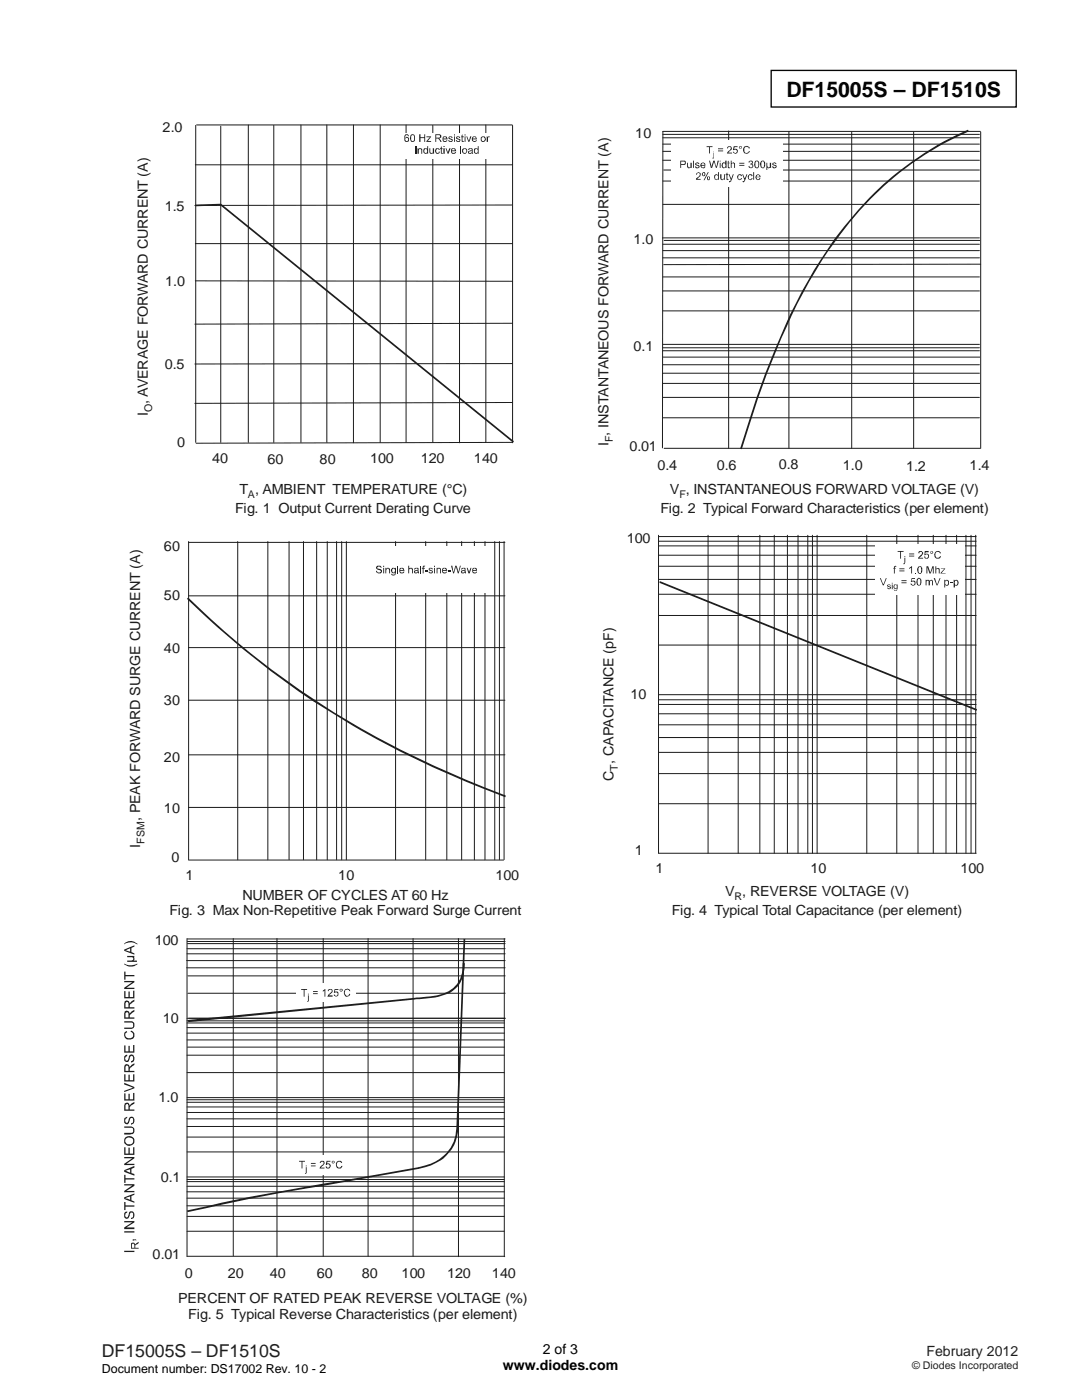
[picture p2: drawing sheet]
<svg xmlns="http://www.w3.org/2000/svg" width="216mm" height="279mm" viewBox="0 0 216 279" stroke-linecap="round" stroke-linejoin="round" font-family="sans-serif">
<path d="M153.9 14.1h48.9v7.3h-48.9z" fill="none" stroke="#000" stroke-width=".26"/>
<g fill="none" stroke="#1f1a17" stroke-width=".2">
<path d="M39 32.9h63.3M39.1 25v63.3M39.2 24.9h63M44 25.2v63.1M49.6 24.9v63.4M54.6 25v63.3M60 24.9v63.4M65.2 24.9v63.4M70.5 24.9v63.5M75.9 24.9v63.4M81 24.9v63.4M86.4 25v63.3"/>
<path d="M91.7 24.9v63.5M96.9 24.9v63.4M102.3 25v63.4M39 48.6h63.3M39 56l63.3 .1M102.1 40.9l-63.2 .1M102.3 72.6h-63.4M102.3 64.5l-63.4 .2M102.3 88.3l-63.2 .2M102.3 80.3l-63.4 .2"/>
</g>
<path d="M39.1 41l4.9-.2 58.4 47.3" fill="none" stroke="#1f1a17" stroke-width=".34"/>
<path d="M79.6 26.5h19.2v5.1h-19.2z" fill="#fff"/>
<g fill="#1f1a17">
<path d="M80.8 27l.1-.2h.5l.2 .3-.2 .1-.1-.2h-.3l-.1 .2v.4l.2-.3 .4 .2v.7l-.6 .1-.1-.1zM80.9 27.9a.32 .32 0 0 0 .6 0 .32 .32 0 0 0-.6 0z" fill-rule="evenodd"/>
<path d="M82 27a.5 .5 0 0 1 .8 .2v.8l-.3 .3a.64 .64 0 0 1-.7-.3 .64 .64 0 0 1 .1-.7zM82.1 27.1l-.1 .8 .2 .3h.3l.1-.3v-.7l-.1-.2z" fill-rule="evenodd"/>
<path d="M83.7 26.8h.2v.6h.8v-.6h.1v1.5h-.1v-.7h-.8v.7h-.2z" fill-rule="evenodd"/>
<path d="M85.1 27.2h.9l-.7 1h.7v.1h-.9l.7-.9h-.7z" fill-rule="evenodd"/>
<path d="M86.9 26.8h.9l.3 .3v.3l-.5 .2 .5 .7h-.2l-.4-.7h-.5v.7h-.1zM87 27v.5l.8-.1v-.3z" fill-rule="evenodd"/>
<path d="M88.4 27.3h.8l.1 .5h-.8l.1 .4 .6-.2-.1 .2a.49 .49 0 0 1-.7-.1zM88.6 27.4l-.1 .2h.6l-.3-.3z" fill-rule="evenodd"/>
<path d="M89.7 27.2h.4l.2 .3-.2 .1-.2-.3-.2 .1 .1 .2a.39 .39 0 0 1 .5 .2 .39 .39 0 0 1-.1 .5h-.5l-.3-.3h.3v.2l.5-.2-.7-.4z" fill-rule="evenodd"/>
<path d="M90.6 26.8h.2v.3h-.2zM90.6 27.2h.2v1.1h-.2z" fill-rule="evenodd"/>
<path d="M91.2 27.2h.4l.3 .3-.3 .1-.2-.3-.2 .2 .2 .1a.39 .39 0 0 1 .4 .2 .39 .39 0 0 1-.1 .5h-.4l-.4-.3h.3l.1 .2 .4-.2-.7-.4z" fill-rule="evenodd"/>
<path d="M92.1 27l.2-.2v.4h.2v.2h-.2v.7l.2 .1v.1l-.4-.1z" fill-rule="evenodd"/>
<path d="M92.7 26.8h.2v.3h-.2zM92.7 27.2h.2v1.1h-.2z" fill-rule="evenodd"/>
<path d="M93 27.2h.2l.4 .9 .2-.9h.3l-.5 1.1h-.1z" fill-rule="evenodd"/>
<path d="M94.3 27.3l.5-.1 .4 .5-.9 .1 .1 .3 .4 .1 .4-.2a.54 .54 0 0 1-.5 .3 .54 .54 0 0 1-.6-.3v-.4zM94.4 27.4l-.1 .2h.7l-.3-.3z" fill-rule="evenodd"/>
<path d="M96.1 27.3a.56 .56 0 0 1 .8 .3 .56 .56 0 0 1-.4 .7h-.3l-.3-.3v-.5zM96.3 27.4a.42 .42 0 0 0-.2 .5 .42 .42 0 0 0 .4 .3l.3-.5-.4-.4z" fill-rule="evenodd"/>
<path d="M97.1 27.2h.2v.2l.4-.2v.2l-.3 .1v.8h-.3z" fill-rule="evenodd"/>
<path d="M83.3 29.6h.2v.2l.2-.2h.4l.1 .2v.9h-.1l-.1-.9h-.3l-.1 .9h-.3z" fill-rule="evenodd"/>
<path d="M84.6 29.7h.7v-.5h.1v1.5h-.1v-.2a.51 .51 0 0 1-.7 0 .51 .51 0 0 1-.1-.7zM84.9 29.7l-.2 .2v.5l.4 .1 .2-.3-.1-.4z" fill-rule="evenodd"/>
<path d="M85.7 29.6h.2v.9l.5-.1v-.8h.2v1.1h-.2v-.2l-.1 .2-.5-.1z" fill-rule="evenodd"/>
<path d="M87 29.6h.5l.2 .2v.1h-.2l-.2-.2-.3 .2v.5l.2 .1h.3v-.2h.3l-.2 .3-.3 .1a.63 .63 0 0 1-.5-.5 .63 .63 0 0 1 .2-.6z" fill-rule="evenodd"/>
<path d="M88.1 29.2v.4h.2v.2h-.2v.7l.3 .2-.4-.1v-.8h-.2z" fill-rule="evenodd"/>
<path d="M88.5 29.2h.2v.1h-.2zM88.5 29.6h.2v1.1h-.2z" fill-rule="evenodd"/>
<path d="M88.9 29.6h.2l.3 .8 .3-.8h.2l-.4 1.1h-.2z" fill-rule="evenodd"/>
<path d="M90.1 29.7l.6-.1 .3 .5-.8 .1 .1 .3 .7-.1-.3 .3h-.4a.74 .74 0 0 1-.2-1zM90.3 29.8l-.1 .2h.6v-.2l-.3-.1z" fill-rule="evenodd"/>
<path d="M92.4 29.7a.6 .6 0 0 1 .8 .1l-.1 .6-.2 .3h-.4l-.3-.3v-.6zM92.5 29.8v.6l.4 .1 .1-.1v-.5l-.3-.2z" fill-rule="evenodd"/>
<path d="M93.5 29.7l.7-.1 .2 1.1-.3-.2a.42 .42 0 0 1-.4 .2 .42 .42 0 0 1-.3-.4l.4-.3h.3v-.2l-.2-.1-.5 .2zM93.7 30.2l-.1 .2v.1h.4l.1-.1v-.3z" fill-rule="evenodd"/>
<path d="M94.7 29.6l.6 .1v-.5h.2v1.5h-.2v-.2a.45 .45 0 0 1-.7-.1v-.6zM95 29.7l-.3 .2v.5l.5 .1 .1-.1v-.5z" fill-rule="evenodd"/>
</g>
<g fill="#1f1a17">
<path d="M82.8 29.2h.3v1.5h-.3z"/>
<path d="M91.8 29.2h.1v1.5h-.1z"/>
</g>
<g fill="none" stroke="#1f1a17" stroke-width=".2">
<path d="M132.3 26.8h63.1M132.3 36.1h63.1M132.3 32h63.1M132.3 28.8h63.1M132.3 30.2h63.1M132.3 27.5h63.1M132.4 33.9h63M145.4 26.1v63.4M157.4 26.3v63.2M169.9 26.3v63.2M182.3 26.3v63.2M195.6 26.2h-63.3l-.1 63.2"/>
<path d="M195.7 26.3v63.2M132.2 47.5h63.2M132.3 58.1h63.1M132.3 55.3h63.1M132.3 48.7h63.1M132.3 50h63.1M132.3 51.5h63.1M132.3 40.8h63.1M132.5 48h63M195.7 52.7l-63.3 .1M132.3 76.5h63.2M132.3 71.3h63.2"/>
<path d="M132.3 68.7h63.1M132.3 70h63.1M132.3 69.4h63.1M132.3 79.3h63.1M132.3 72.8h63.1M132.3 62h63.1M132.3 74.5h63.1M132.3 83.4h63.1M132.5 89.5h63.1"/>
</g>
<path d="M163.8 51.8l.2 .2a124.2 124.2 0 0 0-11 22.7l-1.8 4.9-3.2 10h-.3a174.2 174.2 0 0 1 12.3-31.4zM174.4 38.5a64.2 64.2 0 0 1 18.7-12.6l.2 .3a64.3 64.3 0 0 0-27.9 23.7l-1.4 2.1-.2-.2 2.7-4.1 2.1-2.6 2.8-3.3z" fill="#1f1a17"/>
<path d="M134 28h22.1v9.3h-22.1z" fill="#fff"/>
<path d="M141 29.2h1.2v.2h-.5v1.2h-.2v-1.2h-.5zM142.3 30.2l.1 .1zM142.3 30.5l.1 1.1h-.2v-.1h.1zM143.3 29.6h1v.2h-1zM143.3 30h1v.2h-1zM145.1 29.4l.3-.2 .5 .1 .2 .3-.1 .3-.7 .6h.8v.1h-1l.7-.9v-.3l-.2-.1-.5 .3zM146.4 29.2h.8v.2h-.6l-.1 .4 .4-.1 .4 .4-.2 .4-.4 .2-.5-.4 .6 .2 .3-.3-.3-.3-.6 .1zM147.5 29.2l.3-.1 .2 .2-.2 .4-.3-.1zM147.6 29.3v.2l.2 .1 .1-.2zM148.6 29.2l.4-.1 .5 .3 .1 .2h-.2a.43 .43 0 0 0-.5-.3 .43 .43 0 0 0-.4 .3v.6l.2 .3h.6l.2-.4 .1 .1a.72 .72 0 0 1-.9 .4 .72 .72 0 0 1-.4-.9zM135.7 32.1h1l.1 .1v.6l-.9 .1v.6h-.2zM135.9 32.2v.5h.6l.2-.1-.1-.4zM137.1 32.5h.2v.7l.1 .2 .4-.1v-.8h.2v1l-.1-.1-.5 .2-.3-.3zM138.3 32.1h.2v1.4h-.2zM138.9 32.5a.43 .43 0 0 1 .7 .2l-.6-.1-.1 .1 .1 .1a.44 .44 0 0 1 .5 .2 .44 .44 0 0 1 .1 .4l-.3 .2-.5-.1-.1-.2 .2-.1 .1 .2 .4-.1-.1-.2-.6-.3zM139.9 32.6l.4-.2 .4 .3v.4h-.7l.1 .3h.3l.2-.2 .1 .1-.2 .3h-.2a.62 .62 0 0 1-.5-.4 .62 .62 0 0 1 .1-.6zM140 32.7v.2h.6l-.2-.3zM141.5 32.1h.2l.3 1.2 .3-1.2h.3l.3 1.2 .3-1.2h.2l-.4 1.4h-.1l-.5-1.3-.3 1.3h-.3zM143.6 32.1h.2v.1h-.2zM143.6 32.5h.2v1h-.2zM144.2 32.5l.2-.1 .3 .2v-.5h.3v1.4l-.2-.1-.3 .2a.66 .66 0 0 1-.3-1.1zM144.4 32.6a.42 .42 0 0 0-.2 .5 .42 .42 0 0 0 .5 .2l.1-.3a.34 .34 0 0 0-.4-.4zM145.2 32.2l.2-.1v.4h.2l-.2 .1v.7l.2 .1v.2l-.4-.2zM145.8 32.1h.2v.5l.3-.2 .4 .2v.9h-.2v-.7l-.3-.2-.2 .1v.8h-.2zM147.5 32.5h1v.2h-1zM147.5 32.9h1v.2h-1zM149.4 32.2l.2-.1h.5l.1 .1v.4l-.1 .1 .2 .4-.3 .4-.3 .1-.3-.3v-.1l.1-.1 .2 .3 .4-.1v-.3l-.4-.2 .4-.5-.3-.1-.3 .1v.2zM150.8 32.1h.4a.99 .99 0 0 1-.2 1.5 .9 .9 0 0 1-.2-1.5zM151 32.2a1.07 1.07 0 0 0-.1 1.2h.3a1.02 1.02 0 0 0 0-1.1zM152 32.1h.4l.3 .3a1.19 1.19 0 0 1-.4 1.2h-.1a.91 .91 0 0 1-.2-1.5zM152.2 32.2a1.07 1.07 0 0 0-.1 1.2l.3-.1 .1-.5-.1-.5zM152.9 32.5h.2v.6l.2 .3 .3-.1v-.8h.3v1l-.2-.1-.4 .2-.2-.2v.5h-.2zM154.1 32.6a.48 .48 0 0 1 .5-.2 .48 .48 0 0 1 .4 .3l-.6-.1-.1 .2h.2a.39 .39 0 0 1 .4 .2 .39 .39 0 0 1-.1 .5h-.6l-.2-.2 .3-.1 .3 .2 .2-.1v-.1l-.7-.3zM139 34.6l.4-.2 .4 .2-.1 .6-.6 .5h.7v.2h-.9l.1-.4 .6-.6-.1-.4h-.3l-.2 .4h-.1zM140.1 34.6l.3-.2h.2l.1 .2v.3l-.3 .3-.1-.1a.34 .34 0 0 1-.2-.5zM140.2 34.6l.1 .4h.2l.1-.4zM141.2 34.4h.2l-.8 1.6h-.2zM141.1 35.4l.1-.2 .5 .2-.2 .6-.3-.1zM141.2 35.4v.4h.3v-.4zM142.5 35l.4-.2 .4 .1v-.5h.1v1.5l-.1-.1-.4 .2-.3-.2zM142.8 35l-.1 .5 .2 .3h.2l.2-.6-.2-.3zM143.7 34.8h.3v1l.4-.1 .1-.9h.1v1.1h-.1v-.2a.43 .43 0 0 1-.4 .2 .43 .43 0 0 1-.4-.3zM145 34.5l.1-.1v.4h.2v.1h-.2v.8l.3 .2-.2 .1-.2-.1v-1h-.2zM145.4 34.8h.2l.3 .9 .3-.9h.2l-.5 1.4-.3 .2-.1-.3h.2l.1-.2zM147.4 34.8l.5 .1 .1 .2-.2 .1-.1-.3a.35 .35 0 0 0-.4 .2 .35 .35 0 0 0 0 .4l.2 .3 .5-.3-.1 .3-.3 .2a.64 .64 0 0 1-.5-.6 .64 .64 0 0 1 .3-.6zM148.1 34.8h.2l.3 .9 .3-.9h.2l-.5 1.4-.2 .2-.2-.3h.2l.1-.2zM149.3 35l.2-.2h.4l.2 .1v.2l-.1 .1-.2-.3a.35 .35 0 0 0-.4 .2 .35 .35 0 0 0 .1 .4l.1 .3 .5-.3v.3l-.4 .2a.66 .66 0 0 1-.4-1zM150.3 34.4h.2v1.5h-.2zM150.9 34.9l.3-.1 .5 .3v.3h-.8l.2 .4 .6-.3-.1 .4-.4 .1-.3-.2a.61 .61 0 0 1 0-.9zM151 35.1v.2h.6l-.2-.4z" fill-rule="evenodd" fill="#1f1a17"/>
<g fill="none" stroke="#1f1a17" stroke-width=".2">
<path d="M37.6 108.1v63.5M37.6 108.2h63.2M37.6 118.9h63.2M47.4 108.1v63.5M53.4 108.1v63.5M57.7 108.1v63.5M60.6 108.1v63.5M63.2 108.1v63.5M65.3 108.1v63.5M67.2 108.1v63.5M68.2 108.1v63.5M69.1 108.1v63.5"/>
<path d="M78.9 108.1v63.5M84.9 108.1v63.5M89.2 108.1v63.5M92.1 108.1v63.5M94.7 108.1v63.5M96.8 108.1v63.5M98.7 108.1v63.5M99.7 108.1v63.5M100.6 108.1v63.5M37.6 129.2h63.2M37.6 139.7h63.2M37.6 150.6h63.2"/>
<path d="M37.6 171.6h62.9M37.6 161.1h63.2"/>
</g>
<path d="M37.5 119.3a168.3 168.3 0 0 0 29.1 22.8l-.2 .3a167 167 0 0 1-29.1-22.9zM66.6 142.1a190 190 0 0 0 28.2 14.3l6.1 2.4-.1 .3a214.4 214.4 0 0 1-20-8.6 155.3 155.3 0 0 1-14.4-8.1z" fill="#1f1a17"/>
<path d="M78.3 109.1h19v9.2h-19z" fill="#fff"/>
<g fill="#1f1a17">
<path d="M75 113.2l.3-.3h.6l.2 .2v.2l-.4-.2-.4 .1 .1 .3 .6 .1 .2 .2v.3l-.2 .3-.8-.1-.2-.4h.2l.2 .4h.4l.3-.3-.8-.3-.3-.3z" fill-rule="evenodd"/>
<path d="M76.5 112.9h.1v.3h-.1zM76.5 113.3h.1v1.1h-.1z" fill-rule="evenodd"/>
<path d="M76.9 113.3h.2v.2l.1-.2 .5 .1 .1 1h-.1l-.1-.9h-.4l-.1 .9h-.2z" fill-rule="evenodd"/>
<path d="M78.3 113.3h.4l.1 .2v-.2h.2v1l-.2 .5-.1 .1-.6-.2v-.2l.6 .2 .1-.4a.48 .48 0 0 1-.7-.1 .48 .48 0 0 1 .1-.7zM78.3 113.7l.1 .6a.43 .43 0 0 0 .4-.4 .43 .43 0 0 0-.3-.5z" fill-rule="evenodd"/>
<path d="M79.8 113.4l.6-.1 .3 .5-.8 .1 .1 .4 .7-.2-.3 .3h-.5a.74 .74 0 0 1-.1-1zM79.9 113.5v.2h.6l-.3-.3z" fill-rule="evenodd"/>
<path d="M81.5 112.9h.1v.5h.7l.1 1h-.2l-.1-.9h-.3l-.2 .2v.7h-.1z" fill-rule="evenodd"/>
<path d="M82.7 113.5l.2-.2 .6 .1 .1 1-.3-.1-.1 .1h-.4a.36 .36 0 0 1-.1-.4 .36 .36 0 0 1 .3-.3h.3v-.2l-.2-.1-.3 .3h-.1zM82.8 114v.3l.3-.1 .2-.4z" fill-rule="evenodd"/>
<path d="M84.4 112.9h.5l-.4 .3v.1h.3v.2h-.3v.9h-.2v-.9h-.1z" fill-rule="evenodd"/>
<path d="M85.7 113.3h.4l.3 .2-.2 .2-.3-.3-.2 .1v.2l.7 .2v.4l-.2 .1h-.4l-.3-.1v-.2l.6 .2 .1-.3a.48 .48 0 0 1-.6-.6z" fill-rule="evenodd"/>
<path d="M86.6 112.9h.2v.3h-.2zM86.6 113.3h.2v1.1h-.2z" fill-rule="evenodd"/>
<path d="M87.1 113.3h.2v.2a.4 .4 0 0 1 .7 0v.9h-.2l-.1-.9h-.3l-.1 .9h-.2z" fill-rule="evenodd"/>
<path d="M88.3 113.4h.8l.1 .5h-.8l.2 .4 .6-.2-.2 .2a.49 .49 0 0 1-.7-.1zM88.5 113.5l-.1 .2h.6l-.3-.3z" fill-rule="evenodd"/>
<path d="M90 112.9h.3l.2 1.3 .3-1.3h.3l.3 1.3 .4-1.3h.1l-.4 1.5h-.1l-.4-1.3-.4 1.3h-.2z" fill-rule="evenodd"/>
<path d="M92 113.5l.3-.2 .6 .1 .1 1-.3-.1-.2 .1h-.3a.36 .36 0 0 1-.2-.4 .36 .36 0 0 1 .4-.3h.3v-.2l-.2-.1-.3 .3h-.2zM92.2 114v.3l.3-.1 .2-.4z" fill-rule="evenodd"/>
<path d="M93.1 113.3h.2l.3 .9 .3-.9h.2l-.4 1.1h-.2z" fill-rule="evenodd"/>
<path d="M94.3 113.4h.8l.1 .5h-.8l.2 .4 .6-.2-.2 .2a.49 .49 0 0 1-.7-.1zM94.5 113.5l-.1 .2h.6l-.3-.3z" fill-rule="evenodd"/>
</g>
<g fill="#1f1a17">
<path d="M79.3 112.9h.1v1.5h-.1z"/>
<path d="M83.8 112.9h.2v1.5h-.2z"/>
<path d="M84.8 113.7h.6v.3h-.6z"/>
<path d="M89.3 113.7h.6v.3h-.6z"/>
</g>
<g fill="none" stroke="#1f1a17" stroke-width=".2">
<path d="M131.4 106.8v63.5h63.4M131.4 110.8h63.4M131.4 113h63.4M131.4 115.6h63.4M131.4 118.6h63.4M131.4 108.9h63.4M131.4 108h63.4M131.4 107.1h63.4M141.3 106.8v63.5M147.3 106.8v63.5M151.6 106.8v63.5M154.5 106.8v63.5"/>
<path d="M157.1 106.8v63.5M159.2 106.8v63.5M161.2 106.8v63.5M162.1 106.8v63.5M163 106.8v63.5M173 106.8v63.5M178.9 106.8v63.5M183.2 106.8v63.5M186.2 106.8v63.5M188.8 106.8v63.5M190.9 106.8v63.5M192.7 106.8v63.5"/>
<path d="M193.8 106.8v63.5M194.7 106.8v63.5M131.4 122.8h63.4M131.4 138.6h63.4M131.4 139.7h63.4M131.4 128.7h63.4M131.4 150.2h63.4M131.4 142.5h63.4M131.4 140.6h63.4M131.4 154.4h63.4M131.4 144.7h63.4M131.4 147.2h63.4"/>
<path d="M131.4 160.4h63.4"/>
</g>
<path d="M174.6 108.7h17.8v10.1h-17.8z" fill="#fff"/>
<g fill="#1f1a17">
<path d="M179.1 110h1.2v.1h-.5v1.4h-.2v-1.4h-.5z" fill-rule="evenodd"/>
<path d="M181.4 110.5h1v.1h-1zM181.4 110.9h1v.2h-1z" fill-rule="evenodd"/>
<path d="M183.3 110h.6l.3 .2v.4l-.8 .7h.8v.2h-1l.8-1.1-.1-.3h-.3l-.2 .4-.1-.1z" fill-rule="evenodd"/>
<path d="M184.5 110h.8v.2h-.6l-.1 .4 .4-.1 .3 .1a.6 .6 0 0 1-.2 .9l-.6-.1-.1-.3h.2v.1l.3 .2 .3-.3-.2-.5-.6 .2z" fill-rule="evenodd"/>
<path d="M185.8 110l.3 .1a.29 .29 0 0 1-.1 .4 .29 .29 0 0 1-.4-.1zM185.8 110l-.1 .3 .4 .1v-.3z" fill-rule="evenodd"/>
<path d="M186.6 110.1a.66 .66 0 0 1 1.1 .3l-.1 .1-.2-.3-.4-.1-.4 .4v.4l.3 .4h.3l.5-.3v.2a.71 .71 0 0 1-1 .2 .71 .71 0 0 1-.2-.9z" fill-rule="evenodd"/>
<path d="M178.5 113l.3-.1 .1 .2h-.3l-.1 .2v.1l.3 .1h-.3v.9h-.1v-.9l-.2-.1h.2z" fill-rule="evenodd"/>
<path d="M179.5 113.4h1v.2h-1zM179.5 113.9h1v.1h-1z" fill-rule="evenodd"/>
<path d="M181.4 113.3l.6-.3v1.4h-.2v-1.1l-.3 .2z" fill-rule="evenodd"/>
<path d="M183.3 113h.5l.2 .3a1.19 1.19 0 0 1-.3 1.2h-.2a.91 .91 0 0 1-.2-1.5zM183.3 113.3v.7l.1 .4h.3l.2-.6-.1-.5-.3-.2z" fill-rule="evenodd"/>
<path d="M184.9 113h.3l.4 1.3 .5-1.3h.2v1.4h-.2v-1.1l-.4 1.1h-.2l-.5-1.2v1.2h-.1z" fill-rule="evenodd"/>
<path d="M186.6 113h.2v.5l.4-.2 .3 .2v.9h-.2v-.6l-.3-.3-.1 .1-.1 .8h-.2z" fill-rule="evenodd"/>
<path d="M187.7 113.4h.9l-.7 1h.8h-1l.7-.9z" fill-rule="evenodd"/>
<path d="M175.6 115.4h.1l.6 1.2 .5-1.2h.1l-.6 1.4h-.1z" fill-rule="evenodd"/>
<path d="M179.9 115.8h1v.2h-1zM179.9 116.2h1v.2h-1z" fill-rule="evenodd"/>
<path d="M181.9 115.4h.7v.1h-.6l-.1 .5 .5-.1 .3 .2-.1 .6-.4 .2-.5-.4 .6 .2 .2-.5-.3-.2-.5 .1z" fill-rule="evenodd"/>
<path d="M183.2 115.4h.4l.3 .3-.1 .9-.5 .3a.91 .91 0 0 1-.1-1.5zM183.2 115.6l-.1 .5a.46 .46 0 0 0 .4 .6l.1-.4a.69 .69 0 0 0-.3-.8z" fill-rule="evenodd"/>
<path d="M184.7 115.7h.2v.2l.1-.2 .5 .2 .5-.2 .1 .3v.8h-.1l-.1-.9-.4 .2v.7h-.2l-.1-.9-.3 .2v.7h-.2z" fill-rule="evenodd"/>
<path d="M186.3 115.4h.3l.4 1.2 .5-1.2h.2l-.6 1.4h-.2z" fill-rule="evenodd"/>
<path d="M188.4 115.7h.2v.2l.4-.2 .4 .3-.1 .7-.3 .2-.4-.2v.5h-.2zM188.8 115.9a.42 .42 0 0 0-.2 .5 .42 .42 0 0 0 .5 .2l.1-.5-.2-.2z" fill-rule="evenodd"/>
<path d="M190.3 115.7h.2v.2l.2-.2a.6 .6 0 0 1 .5 .6 .6 .6 0 0 1-.5 .6l-.2-.2v.5h-.2zM190.5 116v.6l.4 .1 .2-.6-.2-.2z" fill-rule="evenodd"/>
<path d="M180.5 111h.1v.1h-.1zM180.5 111.3h.1v.9l-.1 .4h-.3l.3-.3z" fill-rule="evenodd"/>
<path d="M177 116.8l.2-.2 .5 .1 .1 .2-.4-.2-.2 .1 .1 .2 .5 .2-.2 .4-.5-.1-.1-.2 .2-.1 .2 .3 .2-.3-.5-.1z" fill-rule="evenodd"/>
<path d="M177.9 116.3h.2v.2h-.2zM177.9 116.6h.2v1h-.2z" fill-rule="evenodd"/>
<path d="M178.5 116.6h.6l-.1 1.2-.1 .1h-.4l-.2-.2 .5 .1 .1-.4-.1 .1a.46 .46 0 0 1-.5-.3 .46 .46 0 0 1 .2-.6zM178.5 116.9v.4l.2 .1 .2-.2-.1-.4z" fill-rule="evenodd"/>
</g>
<g fill="#1f1a17">
<path d="M182.6 114.3h.2v.1h-.2z"/>
<path d="M189.5 116.2h.6v.2h-.6z"/>
<path d="M131.7 116l63.2 25.5v.4l-63.3-25.6z"/>
</g>
<g fill="none" stroke="#1f1a17" stroke-width=".2">
<path d="M37.2 193.1h63.6M37.2 191.7h63.6M37.3 189.3h63.5M37.3 190.4h63.5M37.3 187.3v63.4h63.4M37.4 187.4h63.4M37.4 187.9h63.4M37.4 188.3h63.4M37.5 194.8h63.3M37.5 198.2h63.3M46.5 187.3v63.3M55.3 187.3v63.5"/>
<path d="M64.5 187.3v63.4M73.4 187.3v63.4M82.4 187.3v63.4M91.5 187.3v63.5M100.6 187.3v63.5M37.3 203.2h63.5M37.3 220h63.3M37.3 219.5h63.3M37.3 203.7h63.3M37.3 219.1h63.3M37.3 210.6h63.3M37.3 207.5h63.3"/>
<path d="M37.3 205.1h63.3M37.3 206.2h63.3M37.3 204.2h63.3M37.3 214.1h63.3M37.4 209h63.2M37.3 226.9h63.3M37.3 224.8h63.3M37.3 234.9h63.3M37.3 220.9h63.3M37.3 222h63.3M37.3 236.7h63.3M37.3 235.8h63.3"/>
<path d="M37.3 235.4h63.3M37.3 237.8h63.3M37.3 229.9h63.3M37.3 239.1h63.3M37.3 223.3h63.3M37.3 245.7h63.3M37.3 240.6h63.3M37.3 242.8h63.3"/>
</g>
<path d="M24.8 249.6h2v.3h-2zM26.3 248h.4l.3 .4 .7-.6v.3l-.7 .4v.5h.7v.2h-1.6v-1zM26.3 248.3v.7h.5l-.1-.7-.2-.1zM26.5 247.3h.6l.1 .2-.1 .1-.3-.2v.2h-.3zM24.8 245.7h2v.3h-2zM24.8 243.7h2v.2l-1.6 1.1h1.6v.3h-2v-.3l1.6-1.1h-1.6zM24.9 242l.5-.3v.3a.64 .64 0 0 0-.4 .8l.3 .2 .2-.1 .2-.8 .3-.4a.77 .77 0 0 1 .9 .7 .77 .77 0 0 1-.8 .9v-.2l.5-.3v-.6l-.2-.2h-.3l-.5 1.1-.3 .2-.5-.4zM24.8 239.9h.2v.7h1.8v.2h-1.8v.7h-.2zM24.8 239l2-.8v.2l-.6 .3v.8l.6 .3v.3l-2-.8zM25 239.1l1 .4v-.7zM24.8 236.3h2v.4l-1.6 1h1.6v.2h-2v-.2l1.6-1.1h-1.6zM24.8 234.5h.2v.6h1.8v.3h-1.8v.7h-.2zM24.8 233.5l2-.8v.3l-.6 .3v.8l.6 .2v.3l-2-.7zM25 233.7l1 .3v-.6zM24.8 230.9h2v.3l-1.6 1.1h1.6v.2h-2v-.2l1.6-1.1h-1.6zM24.8 229h.2v1.2h.6v-1.2h.3v1.2h.7v-1.2h.2v1.5h-2zM24.8 227.7a1.05 1.05 0 0 1 2.1 0 1.05 1.05 0 0 1-2.1 0zM25 227.4a.82 .82 0 0 0 .5 1 .82 .82 0 0 0 1.1-.5v-.5a.96 .96 0 0 0-1.6 0zM24.8 224.8h1.4l.5 .3a.93 .93 0 0 1-.2 1.2l-1.7 .1v-.3h1.5l.3-.2-.1-.8h-1.7zM24.9 223.1l.5-.2v.2a.64 .64 0 0 0-.4 .9l.3 .1 .2-.1 .1-.4a.63 .63 0 0 1 .3-.6 .63 .63 0 0 1 .7-.1 .95 .95 0 0 1 0 1.3l-.5 .3v-.3l.5-.3v-.6l-.2-.2h-.3l-.1 .2a1.17 1.17 0 0 1-.7 1.1l-.5-.4zM24.9 220.2l.3-.1a.59 .59 0 0 1 .7 .6 1.26 1.26 0 0 1 .9-.8v.3l-.9 .7v.5h.9v.3h-2zM25.1 220.4l-.1 1h.6v-.8l-.1-.3zM24.8 218.2h.2v1.2h.6v-1.1h.3v1.1h.7v-1.3h.2v1.5h-2zM24.8 216.1l2 .8v.3l-2 .8v-.3l1.8-.7-1.8-.6zM24.8 214.4h.2v1.2h.6v-1.1h.3v1.1h.7v-1.2h.2v1.4h-2zM24.9 212.5l.4-.1a.58 .58 0 0 1 .6 .6l.3-.5 .6-.3v.3l-.9 .8v.4h.9v.3h-2zM25.3 212.6l-.3 .3v.8h.6v-.8zM25 210.6l.4-.1v.3l-.4 .1v.4a.34 .34 0 0 0 .4 .4l.2-.4a.71 .71 0 0 1 .6-.9l.4 .1a1.13 1.13 0 0 1 0 1.4l-.5 .1v-.2l.5-.3v-.6l-.2-.1a.38 .38 0 0 0-.4 0 .38 .38 0 0 0-.1 .5l-.4 .6h-.4l-.2-.1-.1-1zM24.8 208.6h.2v1.2h.6v-1.1h.3v1.1h.7v-1.2h.2v1.5h-2zM24.9 206l.4-.2 .1 .2a.6 .6 0 0 0-.3 .9 .88 .88 0 0 0 1.5-.1l-.1-.6-.4-.3v-.2l.7 .6a1.04 1.04 0 0 1-1.1 1.2 1.04 1.04 0 0 1-.8-1.5zM24.8 203.8h1.6l.4 .5-.2 .9-.4 .1h-1.4v-.2h1.5l.3-.2-.1-.7-1.7-.1zM24.9 201.9l.4-.2a.58 .58 0 0 1 .6 .6l.3-.4 .6-.4v.4l-.9 .7v.5h.9v.2h-2zM25.2 202l-.2 .2v.9h.6v-.9l-.1-.2zM24.9 199.8l.4-.1a.58 .58 0 0 1 .6 .6l.3-.5 .6-.3v.3l-.9 .8v.4h.9v.3h-2zM25.3 199.9l-.3 .3v.8h.6v-.8zM24.8 197.8h.2v1.2h.6v-1.1h.3v1.1h.7v-1.3h.2v1.5h-2zM24.8 195.8h2v.2l-1.6 1.1h1.6v.3h-2v-.3l1.6-1.1h-1.6zM24.8 193.9h.2v.7h1.8v.2h-1.8v.7h-.2zM24.8 192.3l.2 .1a2.64 2.64 0 0 0 2.4-.1v.2a2.16 2.16 0 0 1-2.6 0zM25.4 190.8h1.4v.1h-.2l.2 .2v.4l-.2 .2h.7v.3h-1.9v-.3h.8l.4-.3-.2-.4h-1zM24.8 189.5l2-.8v.2l-.6 .3v.8l.6 .3v.2l-2-.7zM25 189.6l1 .3v-.6zM24.8 188.3a1.9 1.9 0 0 1 2.6 0v.2a2.19 2.19 0 0 0-2.6 0z" fill-rule="evenodd" fill="#1f1a17"/>
<path d="M59.1 196.3h11.9v3.7h-11.9z" fill="#fff"/>
<g fill="#1f1a17">
<path d="M60.1 197.4h1.2v.1h-.5v1.4h-.2v-1.4h-.5z" fill-rule="evenodd"/>
<path d="M62.5 197.8h.9v.2h-.9zM62.5 198.2h.9v.2h-.9z" fill-rule="evenodd"/>
<path d="M64.4 197.7l.5-.3v1.5h-.2v-1.2l-.2 .2z" fill-rule="evenodd"/>
<path d="M65.4 197.5l.3-.1 .6 .1 .1 .5-.8 .6h.8v.3h-1.1l.3-.5 .6-.5v-.3l-.3-.1-.3 .1v.2h-.2z" fill-rule="evenodd"/>
<path d="M66.8 197.4h.7v.1h-.6v.5l.4-.1 .2 .2v.6l-.5 .2-.3-.2-.1-.2h.2l.2 .2h.2l.2-.5-.2-.1h-.6z" fill-rule="evenodd"/>
<path d="M67.9 197.4l.1-.1 .4 .2-.2 .4-.4-.2zM67.9 197.5v.1l.2 .2 .1-.3z" fill-rule="evenodd"/>
<path d="M68.8 197.5l.5-.2 .5 .2 .1 .3h-.2a.48 .48 0 0 0-.5-.3 .48 .48 0 0 0-.4 .5v.3l.3 .4h.4l.2-.4 .2 .1-.2 .3-.4 .2a.81 .81 0 0 1-.5-1.4z" fill-rule="evenodd"/>
<path d="M61.4 198.3h.2v.2h-.2zM61.4 198.6h.2v1.1l-.1 .2h-.2v-.2h.1z" fill-rule="evenodd"/>
</g>
<path d="M58.4 230.7h12.2v3.8h-12.2z" fill="#fff"/>
<g fill="#1f1a17">
<path d="M59.7 231.7h1.2v.1h-.6v1.4h-.1v-1.4h-.5z" fill-rule="evenodd"/>
<path d="M62 232.1h1v.2h-1zM62 232.6h1v.2h-1z" fill-rule="evenodd"/>
<path d="M63.8 231.9l.3-.2 .6 .1a.61 .61 0 0 1-.4 .9l-.2 .3h.6v.2h-1l.9-1-.2-.4h-.2l-.2 .3h-.2z" fill-rule="evenodd"/>
<path d="M65.2 231.7h.7v.1h-.6v.5l.4-.1 .2 .2 .1 .3-.3 .5h-.4l-.3-.3v-.1h.2l.1 .2h.3l.2-.1v-.4l-.2-.2h-.3l-.1 .2-.2-.1z" fill-rule="evenodd"/>
<path d="M66.4 231.7l.4 .1-.2 .4-.4-.2zM66.3 231.9l.1 .2 .3-.2-.2-.1z" fill-rule="evenodd"/>
<path d="M67.2 231.8l.7-.1 .4 .4-.4-.3a.6 .6 0 0 0-.7 .6 .6 .6 0 0 0 .7 .6l.2-.3h.3l-.3 .4a.78 .78 0 0 1-1-.2 .78 .78 0 0 1 .1-1.1z" fill-rule="evenodd"/>
<path d="M61 232.6h.2v.2h-.2zM61 232.9h.2v1.1l-.3 .3v-.2h.1z" fill-rule="evenodd"/>
</g>
<g fill="#1f1a17">
<path d="M37.5 203.6l45.1-4.4v.3l-45 4.5zM82.6 199.2v.1zM82.6 199.2l1.1-.1v.3l-1.1 .1zM83.7 199.1l1.5-.2a7.9 7.9 0 0 0 6.1-2.6 6.3 6.3 0 0 0 1-4.1h.5a6.4 6.4 0 0 1-2.4 5.5 9.9 9.9 0 0 1-5.1 1.5l-1.6 .2z"/>
<path d="M37.3 241.6a428 428 0 0 1 30.8-6l.1 .4a450.8 450.8 0 0 0-30.8 5.9zM68.1 235.6l15.4-2.7v.4l-13.4 2.3-1.9 .4zM83.5 232.9v.2zM83.4 232.9l.1 .4zM83.5 232.9v.2zM83.5 232.9l2.4-.6 .1 .3-2.5 .7zM85.9 232.3l1.8-1 .2 .3-1.9 1zM91.1 225.2h.3a7.7 7.7 0 0 1-3.5 6.4l-.2-.3a7.5 7.5 0 0 0 3.4-6.1zM91.1 225.2h.1zM92.5 187.4h.3l-1.4 37.8h-.3z"/>
</g>
<text font-size="4.2" x="156.9" y="19.4">DF15005S – DF1510S</text>
<text font-size="3.5" fill="#231f20" x="20.3" y="270.9">DF15005S – DF1510S</text>
<g font-size="2.8" fill="#1f1a17">
<text x="32.4" y="26.4">2.0</text>
<text x="126.8" y="27.6">10</text>
<text x="32.9" y="42.2">1.5</text>
<text x="126.4" y="48.7">1.0</text>
<text x="33" y="57.2">1.0</text>
<text x="126.4" y="70">0.1</text>
<text x="32.9" y="73.7">0.5</text>
<text x="29.5" y="83" transform="rotate(-90 29.5 83)">I , AVERAGE FORWARD CURRENT (A)</text>
<text x="35.3" y="89.1">0</text>
<text x="121.4" y="89" transform="rotate(-90 121.4 89)">I , INSTANTANEOUS FORWARD CURRENT (A)</text>
<text x="125.6" y="90">0.01</text>
<text x="42.4" y="92.4">40</text>
<text x="53.4" y="92.6">60</text>
<text x="63.8" y="92.6">80</text>
<text x="73.8" y="92.4">100</text>
<text x="84" y="92.4">120</text>
<text x="94.6" y="92.4">140</text>
<text x="131.2" y="93.7">0.4</text>
<text x="143" y="93.8">0.6</text>
<text x="155.4" y="93.5">0.8</text>
<text x="168.2" y="93.7">1.0</text>
<text x="180.8" y="94">1.2</text>
<text x="193.5" y="93.7">1.4</text>
<text x="47.8" y="98.6">T , AMBIENT TEMPERATURE (°C)</text>
<text x="133.6" y="98.6">V , INSTANTANEOUS FORWARD VOLTAGE (V)</text>
<text x="46.9" y="102.4">Fig. 1 Output Current Derating Curve</text>
<text x="131.8" y="102.4">Fig. 2 Typical Forward Characteristics (per element)</text>
<text x="32.7" y="109.9">60</text>
<text x="125.1" y="108.4">100</text>
<text x="32.7" y="119.7">50</text>
<text x="32.7" y="130.3">40</text>
<text x="32.7" y="140.8">30</text>
<text x="125.8" y="139.5">10</text>
<text x="32.7" y="152.1">20</text>
<text x="122.4" y="155.8" transform="rotate(-90 122.4 155.8)">C , CAPACITANCE (pF)</text>
<text x="28" y="163.9" transform="rotate(-90 28 163.9)">, PEAK FORWARD SURGE CURRENT (A)</text>
<text x="32.7" y="162.3">10</text>
<text x="28" y="169.2" transform="rotate(-90 28 169.2)">I</text>
<text x="34.2" y="172">0</text>
<text x="126.7" y="170.7">1</text>
<text x="37" y="175.7">1</text>
<text x="48.4" y="179.5">NUMBER OF CYCLES AT 60 Hz</text>
<text x="67.5" y="175.7">10</text>
<text x="98.9" y="175.7">100</text>
<text x="130.8" y="174.3">1</text>
<text x="144.7" y="178.8">V , REVERSE VOLTAGE (V)</text>
<text x="161.7" y="174.3">10</text>
<text x="191.6" y="174.3">100</text>
<text x="33.8" y="182.6">Fig. 3 Max Non-Repetitive Peak Forward Surge Current</text>
<text x="134" y="182.6">Fig. 4 Typical Total Capacitance (per element)</text>
<text x="30.9" y="188.6">100</text>
<text x="32.5" y="204.2">10</text>
<text x="31.6" y="219.9">1.0</text>
<text x="32.1" y="235.8">0.1</text>
<text x="30.5" y="251.3">0.01</text>
<text x="36.9" y="255">0</text>
<text x="45.4" y="255">20</text>
<text x="53.8" y="255">40</text>
<text x="63.2" y="255">60</text>
<text x="72.2" y="255.1">80</text>
<text x="80.1" y="255">100</text>
<text x="89.2" y="255">120</text>
<text x="98.2" y="255">140</text>
<text x="35.5" y="260">PERCENT OF RATED PEAK REVERSE VOLTAGE (%)</text>
<text x="37.6" y="263.2">Fig. 5 Typical Reverse Characteristics (per element)</text>
</g>
<g font-size="2.8">
<text x="100.3" y="273.5">www.diodes.com</text>
<text x="108.3" y="270.2">2 of 3</text>
</g>
<text font-size="2.8" fill="#231f20" x="184.8" y="270.6">February 2012</text>
<text font-size="2.5" x="20.3" y="274">Document number: DS17002 Rev. 10 - 2</text>
<g font-size="2.1" fill="#1f1a17">
<text x="30.3" y="82.2" transform="rotate(-90 30.3 82.2)">O</text>
<text x="122.3" y="88.3" transform="rotate(-90 122.3 88.3)">F</text>
<text x="49.5" y="99.4">A</text>
<text x="135.6" y="99.5">F</text>
<text x="123.3" y="153.8" transform="rotate(-90 123.3 153.8)">T</text>
<text x="28.8" y="168.3" transform="rotate(-90 28.8 168.3)">FSM</text>
<text x="146.5" y="179.7">R</text>
</g>
<text font-size="2.1" fill="#231f20" x="182" y="273.2">© Diodes Incorporated</text>
</svg>
